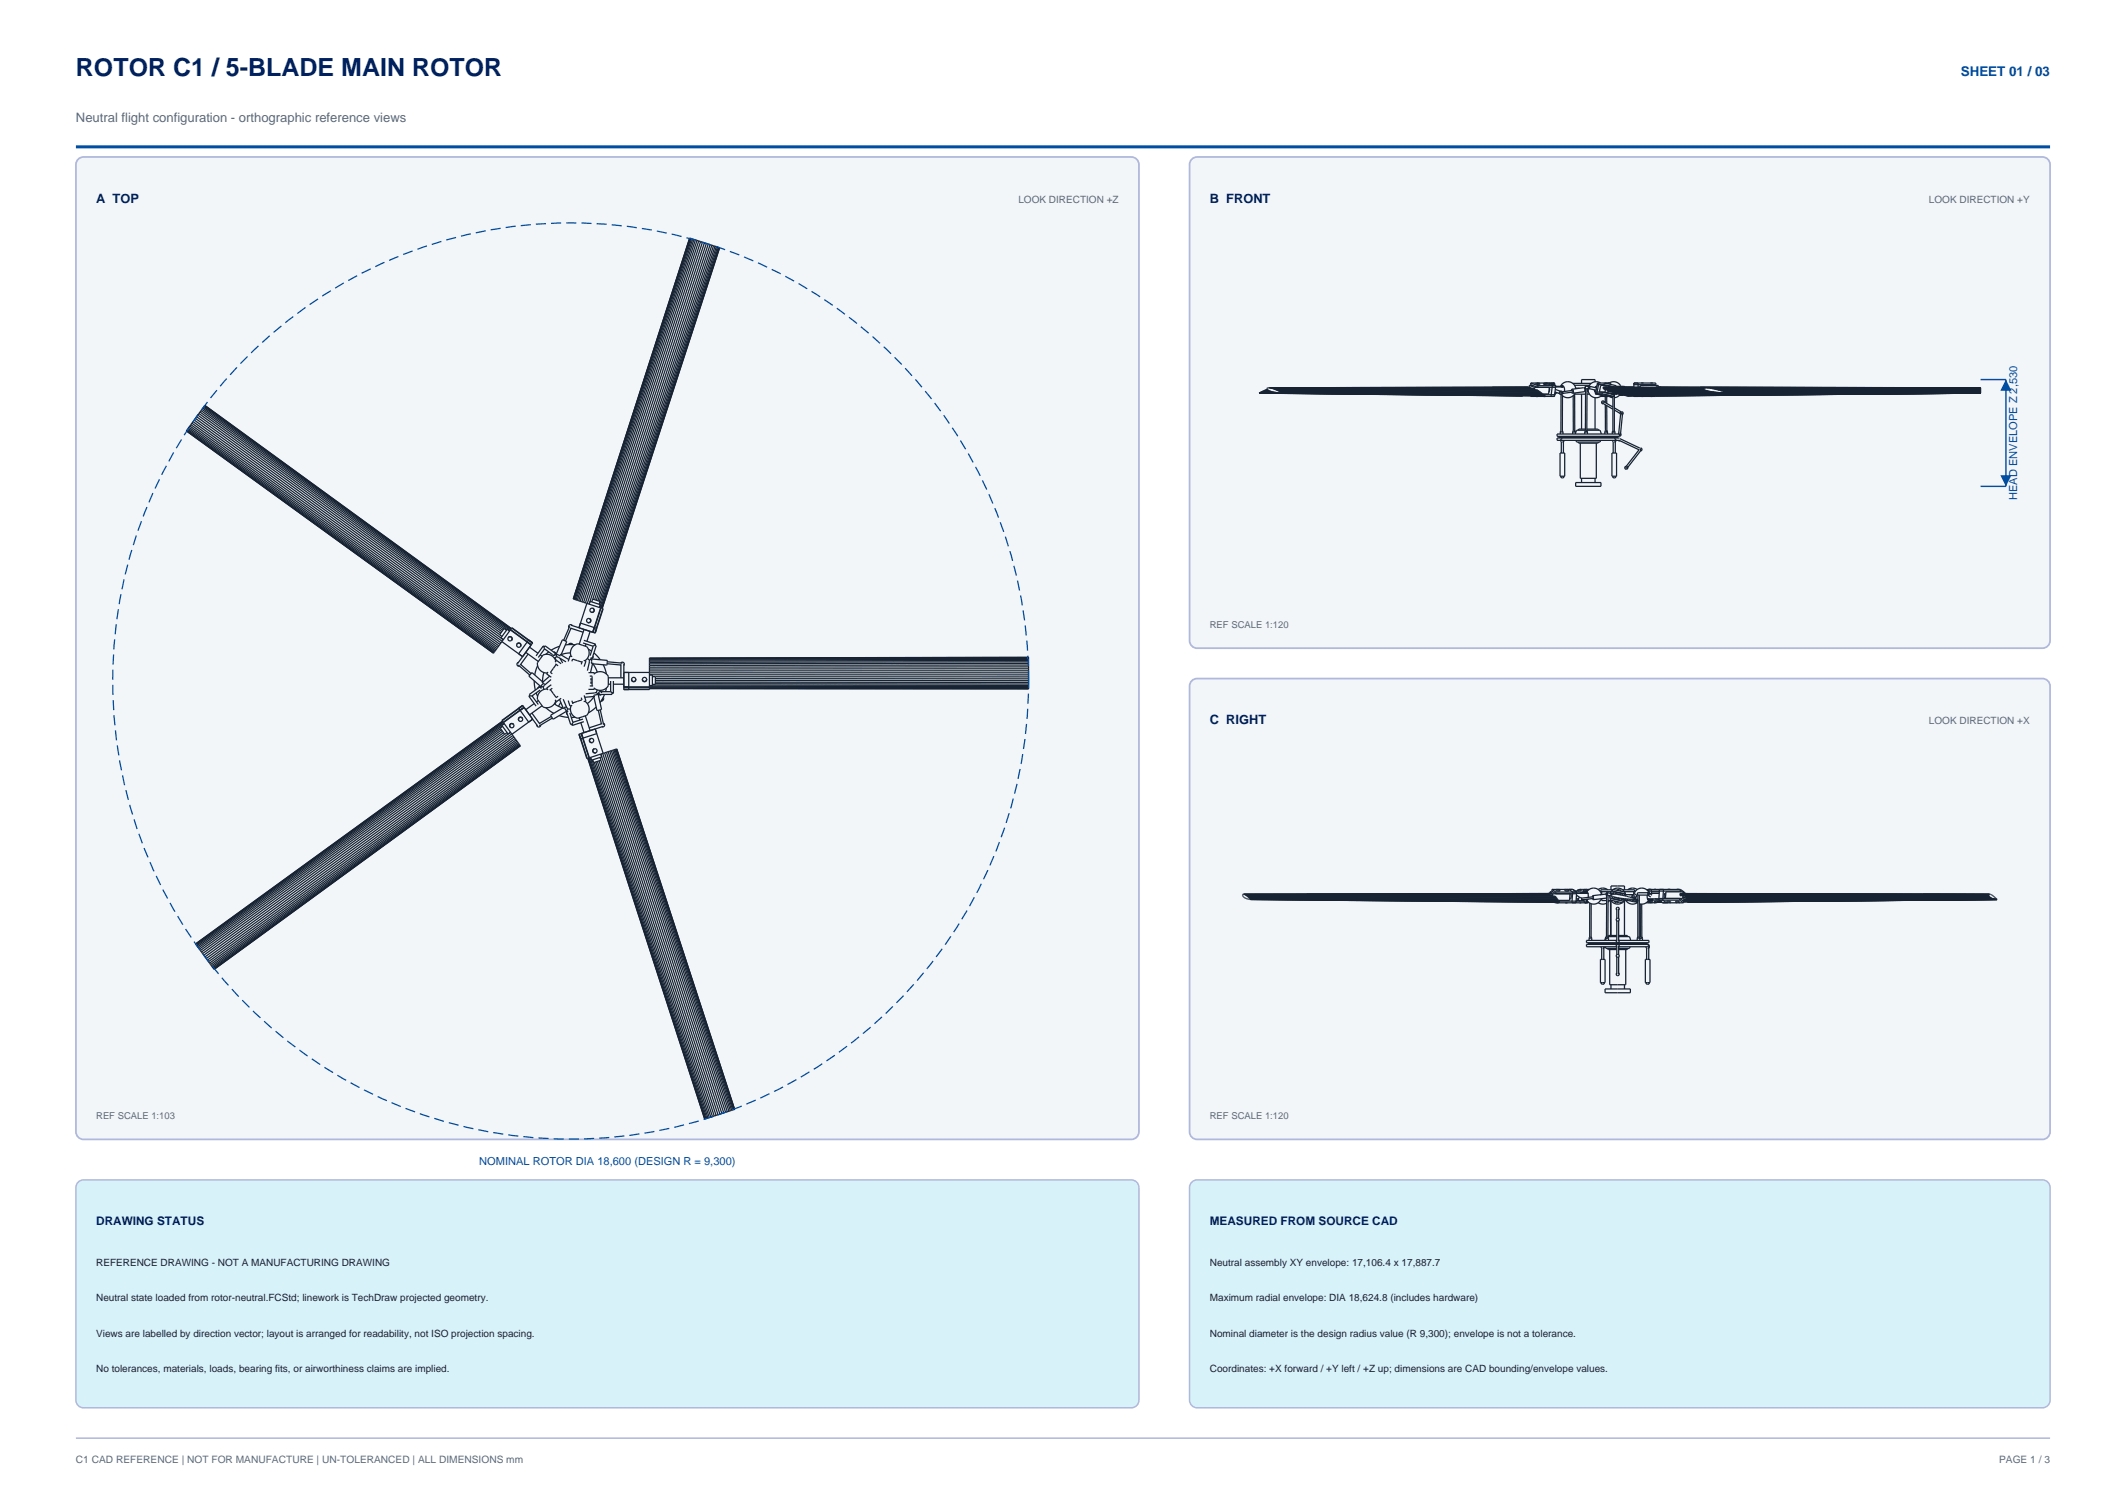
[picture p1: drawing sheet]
<svg xmlns="http://www.w3.org/2000/svg" width="420mm" height="297mm" viewBox="0 0 420 297" stroke-linecap="round" stroke-linejoin="round" font-family="sans-serif">
<path d="M15 29h390" fill="none" stroke="#004ea2" stroke-width=".6"/>
<path d="M15.3 31.6l.7-.5 .5-.1h207a1.5 1.5 0 0 1 1.5 1.5v191a1.5 1.5 0 0 1-1.5 1.5h-207a1.5 1.5 0 0 1-1.5-1.5v-191z" fill-rule="evenodd" fill="#f3f6f8" stroke="#b0b8dd" stroke-width=".35"/>
<g fill="none" stroke="#172333" stroke-width=".25">
<path d="M136.2 47h.1M136.3 47l-23 71.3M136.3 47h.1M136.3 47l.3 .1M136.5 47.1l-23 71.3M136.6 47.1l-23 71.3M136.6 47.1l.2 .1M136.8 47.2l-23 71.3M136.8 47.2l.3 .1M137.1 47.3l-23.1 71.2M137.1 47.3l.3 .1M137.4 47.4l-23.1 71.2"/>
<path d="M137.4 47.4l3.2 1M137.7 47.5l-23.1 71.2M138 47.6l-23.1 71.2M138.4 47.7l-23.1 71.2M138.8 47.8l-23.1 71.3M139.2 47.9l-23.2 71.3M139.5 48.1l-23.1 71.2M139.9 48.2l-22.8 70.1M140.3 48.3l-22.8 70.1M140.6 48.4l-22.8 70.1M140.6 48.4l.4 .1M141 48.5l-22.9 70.1"/>
<path d="M141 48.5l.7 .3M141.3 48.6l-22.9 70.1M141.5 48.7l-23 70.7M141.7 48.8l-23.2 71.2M141.7 48.8h.2M141.9 48.8l.3 .1-23.2 71.2 23.1-71.2M141.9 48.8l-23.2 71.3M142.1 48.9l-23.3 71.2M36.8 85.1l60.7 43.9M36.9 85l60.6 43.9M36.9 84.9l60.7 43.9M37 84.8l60.7 43.9"/>
<path d="M37.2 84.6l60.6 43.9M37.3 84.4l60.7 43.9M37.5 84.1l60.7 44M37.7 83.9l60.6 43.9M37.9 83.6l60.6 43.9M38.1 83.3l60.7 43.9M38.4 82.9l60.6 44M38.6 82.6l60.6 44M38.8 82.3l60.6 44M39.1 82l59.6 43.3M39.3 81.7l59.6 43.3M39.5 81.4l59.6 43.3"/>
<path d="M39.7 81.1l59.6 43.4M39.9 80.8l59.6 43.4M40.1 80.6l60 43.7M40.2 80.4l60.5 44.1M40.3 80.3l60.6 44M40.4 80.2l60.5 44M40.4 80.1l60.6 44.1M40.5 80l60.5 44.1M40.5 80l-3.7 5.1M113.2 118.3h.1M113.3 118.3h.1M113.3 118.3l.2 .1"/>
<path d="M113.5 118.4l5.2 1.6M115.9 119.2l-1.5 4.8M116.4 119.3l.2-.5 2 .6M117.1 118.3l1.4 .5-.1 .5M117.1 118.3l-.2 .6M118.6 119.4l-.2 .6M118.6 119.4h.1M97.5 129l3.6-5 4.1 2.9-2.9 4.1M99.2 126.7l4 3M100.1 124.5l-.5-.4-.9 1.2 .5 .4M100.2 124.3l.5 .3M100.3 124.2l-1.3 1.8 .4 .3"/>
<path d="M100.4 125.9a.42 .42 0 0 1 .6-.1 .42 .42 0 0 1 .1 .6M100.4 125.9a.41 .41 0 0 1 .6-.1 .41 .41 0 0 1 .1 .6M100.4 125.9a.41 .41 0 0 0 .1 .6 .41 .41 0 0 0 .6-.1M100.5 125.8v.1M100.5 125.8l-.1 .1M100.8 124.4l4.1 3M100.9 124.3l4.1 3M101.1 124l4.1 3M101.1 126.4h.1M101.1 126.3h.1M101.1 126.3v.1M102.1 127.2a.41 .41 0 0 1 .6-.1 .41 .41 0 0 1 .1 .6"/>
<path d="M102.1 127.2a.41 .41 0 0 0 .1 .5 .41 .41 0 0 0 .6 0M102.2 127.1a.42 .42 0 0 1 .6 0 .42 .42 0 0 1 0 .6M102.2 127.1l-.1 .1M102.2 127.1h.1M102.4 131.3l2.3 2M102.4 130.8a.39 .39 0 0 0-.3 .5 .39 .39 0 0 0 .5 .2M102.5 139.9l1.9 2.7M102.9 131.2l2 1.8M102.9 127.6h.1M102.9 127.6l-.1 .1M102.9 131.1v.1M103.3 139.4l-4.1 2.9"/>
<path d="M103.5 139.6l-64.7 47M103.6 139.7l-4.1 3M103.9 128.8l2.4 1.8M104.3 129.2l-1.5 2.1M104.4 126.4l-1.9 2.7M104.5 137.5l1.4 1.9M104.6 127.8l1.7 1.2M104.7 137.3l-.2 .2M104.8 137.4l-.3 .1M104.8 137.4h.3M105.1 137.4l1.2 1.7M105.5 138.9l-1.6 1.2"/>
<path d="M105.5 134.4l.3 1.9M105.9 136.8l.3 .7M106.2 131.4l-.6 1.9M106.3 138.3l-.3 .3M106.7 136.3l-1.6 1.1M106.7 129.3l.4 .3M106.8 135.8l-.3-.1-.2 .2M106.9 135.9l-.4-.3-.2 .3M106.9 136l-.2-.3h-.2l-1.9 1.4 .2 .3M106.9 135.5l-.1 .1M107.1 139.4l-2.5 1.8M107.2 134.7l-2.1-1.9-.6 .7 2.3 2.1"/>
<path d="M107.3 135.6l.1 .6M107.3 127.6l.2 .2M107.3 127.6l.3 .1M107.3 127.6l-1.4 1.9M107.4 134.9l.1 .3M107.4 132.8l-.2 1.9M107.5 134.9l-.7 .7M107.5 127.8l.2-.3 1.8 1.3a.29 .29 0 0 1 .1 .5 .29 .29 0 0 1-.4 0l-1.6-1.2M107.5 127.8l.1 .3M107.6 128.1h.1M107.6 128.1l-1.3 1.7M107.8 139.8l1.6 1.1"/>
<path d="M108.1 136.1l-.6 .1-.6 .2-.4 .5-.3 .6a1.45 1.45 0 0 0 .6 1.5l.2 .3a1.52 1.52 0 0 0 2.3-.1l.5-.8M108.3 132.7l-.3 .4 .9 .6M108.4 128.7l-.6 .5M108.6 133.5l-1.5 1.3M108.7 136.2l1.2 1.5M108.7 132.8l.4 .3M108.9 134.2l-1.6 1.4-.4-.1M108.9 135.2l-.9 .7 .3 .4M109.1 135.9l-.5 .4M109.4 128.8h.2l.2 .3M109.4 128.8l.3 .3M109.5 139l1.7 .8"/>
<path d="M109.6 129.9l.3 .5M109.7 130.8l.2-.4 1 .7M109.7 131.1l.6 .4M109.7 129.1v.2M109.8 129.1l-.2 .3M109.8 130.6l-.2-.6-.5-.4-.6-.3-.7-.1a1.45 1.45 0 0 0-1.2 1.1l-.2 .2a1.52 1.52 0 0 0 .8 2.2l.9 .2M109.9 131.2l-1.1 1.5M109.9 129.2l1.2-2.8 .8 .3-1.1 2.6M109.9 129.2v.1M109.9 129.2l.8 .4M109.9 138.5l-.3 .6M110 129.2v.5l1.8 1"/>
<path d="M110 129.7l-.5 .3M110.3 137.5l-.4 .3M110.5 138.1l.8 1.9M110.5 127.6l-1.6 .8M110.6 130l.6 .9M110.6 129.2l1.8 1M110.8 138.7l-.5 .8M110.9 137.9l-1 .7-.2-.4M111.2 139.8l-2.4 1.4 .5 .8 2.7-1.6M111.3 138.1l.7 1.6M111.5 139.6l.5 .8M111.5 139.7a.39 .39 0 0 1 .6 .1 .39 .39 0 0 1-.2 .6"/>
<path d="M112.1 140h.6M112.3 138.3l.3 1.1 .4-.1M112.3 127.3a.54 .54 0 0 1 .9 0M112.5 127.3l.2-.1 .3 .1M112.5 123.7l-1.1 2.7M112.6 124l2.6 .8M112.7 128.9l-1.8 .4M112.8 124.1l-1.1 2.5M112.8 129.6l-.1-.7 .1-.5 .3-.6 .5-.5a1.45 1.45 0 0 1 1.6 .2l.3 .1a1.52 1.52 0 0 1 .7 2.2l-.7 .7M112.9 124.1h-.1M113 138.4l.2 .6M113 129.7l-.4-.2-.3 1.1"/>
<path d="M113.1 123.5a.39 .39 0 0 0-.6-.1 .39 .39 0 0 0-.1 .6M113.1 130.1l-.1 .5M113.2 130.2l1.8 .5M113.6 127.3l-1.9 .1M114.7 123l3.2 1.1M114.8 137.8l.2 .4M114.9 138.2l-1.8 .6M115 130.6l-.2 .6M115.2 127l2 .6M115.3 130.4l.5 .2-.4 1M115.3 126.5l2.3 .7M115.4 124.3l-1 2.9"/>
<path d="M115.4 137.3l.4 1.1-.5 .2M115.5 138.5l.5 .4 .3 .6 .1 .7-.2 .6a1.45 1.45 0 0 1-1.4 .8l-.2 .1a1.52 1.52 0 0 1-1.9-1.4l.1-.9M115.7 137l2-.2 .4 .3M115.8 127.2l-.2 .4M116 130l.5 .4M116.1 122.9l.1 .1M116.2 122.9l.1 .1M116.2 123h.1M116.2 128.2l.7 .4M116.3 132.8h1.1v.4M116.4 122.1a.42 .42 0 0 1 .3 .6 .42 .42 0 0 1-.5 .3M116.4 122.2a.41 .41 0 0 1 .3 .5 .41 .41 0 0 1-.5 .2"/>
<path d="M116.4 122.2a.41 .41 0 0 0-.5 .2 .41 .41 0 0 0 .3 .5M116.4 122.2h.1M116.5 122.2h.1M116.5 133.5h.5M116.5 135.5h.7M116.6 124.7l-.7 1.9M116.6 134.9h.4M116.6 134.1h.4M116.6 134.3h.4M116.6 134.7h.4M116.8 120.9h.1M116.9 130.1l3.1 .4-.1 .8-2.8-.2"/>
<path d="M116.9 130.1l-.1 1M116.9 130.1l-.1 .1M116.9 120.9h.1M116.9 130.2l-.4 .2-.5 2M117 133.6v1.9M117.1 120.1a.42 .42 0 0 1 .3 .5 .42 .42 0 0 1-.6 .3M117.1 120.1a.41 .41 0 0 1 .2 .5 .41 .41 0 0 1-.5 .3M117.1 120.1a.41 .41 0 0 0-.5 .3 .41 .41 0 0 0 .2 .5M117.1 120.1h.1M117.1 130.9l-.4 1.9M117.1 131.1l.9 1.6M117.1 129.6v.1"/>
<path d="M117.1 129.5l.1 .2M117.1 129.7l-.1 .2-.3 .1M117.2 120.1h.1M117.2 129.7l-.3 .3-.3-.1M117.2 127.6h.1M117.2 127.6l-.6 1.9M117.3 137.6l-1.3 1.3M117.3 128.9l1.3 1.4M117.4 133l.5-.2 .7-.2 .6 .2 .6 .3a1.45 1.45 0 0 1 .4 1.6v.3a1.52 1.52 0 0 1-1.9 1.3l-.9-.4M117.4 135.8v.3h-1.1M117.5 127.4l-.3 .2M117.5 127.4l.3 .1-.7 2.2"/>
<path d="M117.5 137.5l-2 .2M117.6 127.2l-.1 .2M117.6 127.2v.3M117.8 139.6l-1.6 1.2M118 136.2l-.2 .6M118.1 137.1h.1M118.2 137.1l.6 3-.9 .2-.6-2.8M118.2 137.1l-1 .2M118.3 136.8l.1 .3 .3 .1h-.3l-.1-.3M118.7 120v.1M118.7 120l-1.5 4.9 1.5-4.8M118.7 136.6h1.9"/>
<path d="M118.7 120.1h.1M118.8 120.1l.4 .1-1.6 4.8-4.8-1.5M119.1 120.2l-1.6 4.8M119.1 137.9v.2l-.3 .2M119.2 131.3l.6 1.8M119.2 137.7a.54 .54 0 0 1-.5 .8M119.4 137.1l-.9 1.6M119.8 135.9l-.2 .7M119.9 131.1l2.8 .2M120 130.7l3 .3M120.2 133.8h3M120.2 135.1h.4"/>
<path d="M120.6 134.5v2.1M120.6 136.6h.1M120.6 136.6l.3 .2M120.9 136.8v.3h-2.2a.29 .29 0 0 1-.4-.2 .29 .29 0 0 1 .2-.3 .29 .29 0 0 1 .4 .3M120.9 136.8l.3 .1M121.2 136.9h-.3M121.2 135.1h2M121.2 134.5v2.4M122.6 131.3l.1 .1M122.6 130.9a.39 .39 0 0 1 .6-.1 .39 .39 0 0 1 0 .6M122.7 131.2v2.6M123.2 135.7l80 .1"/>
<path d="M123.2 131.2v5h5.1v-6.2l74.9-.2v6.2M123.2 132.8h5.1M123.2 136.1h5.1M123.2 135.6h5.1M124.2 132.8v3.4M124.8 134.2a.42 .42 0 0 0 .4 .4 .42 .42 0 0 0 .4-.4M124.8 134.2v.1M124.8 134.2a.41 .41 0 0 0 .4 .4 .41 .41 0 0 0 .4-.4M124.8 134.2a.41 .41 0 0 1 .4-.4 .41 .41 0 0 1 .4 .4M124.8 134.2h.1M125.6 134.2h.1M125.6 134.2v.1"/>
<path d="M126.9 134.2v.1M126.9 134.2a.41 .41 0 0 0 .4 .4 .41 .41 0 0 0 .4-.4M126.9 134.2a.41 .41 0 0 1 .4-.4 .41 .41 0 0 1 .4 .4M126.9 134.2h.1M127.7 134.2a.42 .42 0 0 1-.3 .4 .42 .42 0 0 1-.5-.4M127.7 134.2v.1M128.3 135.9l74.9 .1M128.3 136h74.9M128.3 135.8l74.9 .1M128.3 135.5l74.9 .1M128.3 135.4h.6M128.9 135.3h74.3"/>
<path d="M128.9 133.6h.6v1.5h-.6M129.5 135l73.7 .1M129.5 134.7l73.7 .1M129.5 134.4h73.7M129.5 134l73.7 .1M129.5 133.6l73.7 .1M203.2 133.3h-74.9h.6v2.2M203.2 132.9h-74.9M203.2 132.5h-74.9M203.2 132.1h-74.9M203.2 131.7l-74.9 .1M203.2 131.3l-74.9 .1"/>
<path d="M203.2 131l-74.9 .1M203.2 130.7l-74.9 .1M203.2 130.4l-74.9 .2M203.2 130.2l-74.9 .1M203.2 130l-74.9 .2M203.2 129.9l-74.9 .2M203.2 129.8l-74.9 .2M98.9 143.9l-59.7 43.3M99.1 143.1l1.3 1.9 .5-.4-60.6 44M99.1 144.1l-59.7 43.3M99.2 143.3l-60.2 43.7M99.3 142.4l-60.7 44 3.6 5"/>
<path d="M99.3 144.4l-59.7 43.3M99.3 143.4l-.5 .4 .9 1.2M99.3 142.4l-60.6 44M99.3 142.5l-60.6 44M99.5 144.7l-59.7 43.3M99.5 142.8l-60.6 44M99.6 142.9l-.4 .4M99.7 145l-59.7 43.3M100.2 144.7l-.5 .3M100.7 143.5l.1 .1M100.7 143.5h.1M101.1 144.9l-60.6 44.1"/>
<path d="M101.1 145l1.7 2.3M101.3 145.2l-60.6 44.1M101.4 143v.1M101.4 143h.1M101.4 143.1a.41 .41 0 0 0-.5-.1 .41 .41 0 0 0-.1 .6M101.4 143.1a.41 .41 0 0 1 0 .5 .41 .41 0 0 1-.6 0M101.5 143.1a.42 .42 0 0 0-.6-.2 .42 .42 0 0 0-.2 .6M101.5 145.5l-60.5 44.1M101.7 145.8l-60.5 44.1M102 146.1l-60.6 44.1M102.1 146.4l-60.5 44.1M102.3 146.6l-60.5 44.1"/>
<path d="M102.4 142.2l.1 .1M102.5 146.8l-60.6 44.1M102.5 142.2h.1M102.5 142.3h.1M102.6 147l-60.5 44.1M102.7 147.1l-60.5 44.2M102.7 147.2l-60.5 44.2M102.8 147.3l-60.6 44.1M102.8 147.3h.1M103.1 141.7l.1 .1M103.1 141.7v.1M103.2 141.8a.41 .41 0 0 0-.6-.1 .41 .41 0 0 0-.1 .6"/>
<path d="M103.2 141.8a.41 .41 0 0 1-.1 .6 .41 .41 0 0 1-.6-.1M103.2 141.8a.42 .42 0 0 0-.6-.1 .42 .42 0 0 0-.1 .6M105.1 140.8l1.6 2.2M105.2 142l-4.1 3M106 143.1a.39 .39 0 0 0 .4 .5 .39 .39 0 0 0 .4-.4M106.2 143.4l-3-4.1-4 3 1.9 2.7M106.5 142.8h.1M106.8 143.2h.1M108.9 141.5l-2.3 1.4M109.1 141.8l-2.6 1.5M110.5 141.3l1.8 .4M111.9 140.3l.1 .1"/>
<path d="M112.1 141l.6 2.1 .4-.1M112.3 140.5l-.4 .2 .1 .3-.1-.3 .3-.2M112.6 140.8l.6 1.9M112.9 143l.2 .2M113.1 143v.2M113.2 142.7l-.1 .3M113.6 141.6l-.7 .1M114.4 141.8l.2 .4M114.5 145l1.5 4.8M114.7 142.7l.7 2M114.8 144.9l1.6 4.8M114.9 144.8l1.5 4.8"/>
<path d="M115.2 142l-2 .7M115.3 142.5l-2.2 .7M115.6 141.4l1 2.9M116.2 149.7l23 71.3M116.2 149.7l23.1 71.3M116.4 149.7l23.1 71.2M116.6 149.6l23 71.3M116.7 145.9h.1M116.7 149.6l.2 .5M116.7 145.8a.42 .42 0 0 0-.3 .6 .42 .42 0 0 0 .6 .2M116.8 145.8a.41 .41 0 0 0-.3 .6 .41 .41 0 0 0 .5 .2M116.8 145.8a.41 .41 0 0 1 .5 .3 .41 .41 0 0 1-.3 .5"/>
<path d="M116.8 145.8l-.2 .1M116.8 145.8h-.1M116.9 146.6v.1M117 150.1l22.9 70.7M117 146.6l-.1 .1M117 146.6h.1M117.4 147.9a.42 .42 0 0 0-.3 .5 .42 .42 0 0 0 .6 .3M117.4 150.6l22.7 70.1M117.4 147.9h-.1M117.4 147.9a.41 .41 0 0 0-.2 .5 .41 .41 0 0 0 .5 .3M117.4 147.9a.41 .41 0 0 1 .5 .2 .41 .41 0 0 1-.2 .6M117.4 147.9h.1"/>
<path d="M117.6 148.7h.1M117.6 144l1.6 4.8M117.7 148.7h-.1M117.7 150.5l22.7 70.1M117.9 144.9l-3.2 1M118 150.4l22.8 70.1M118.2 140.3l.6 2.6M118.4 150.2l22.7 70.2M118.5 149.6l.2 .5-1.4 .5-.2-.6M118.6 140.2l.6 2.9M118.7 148.9l.2 .6-2.2 .7M118.7 150.1l22.8 70.2"/>
<path d="M118.7 148.9l23.1 71.2M118.8 142.9l-.1 .1M119 142.9l-2.6 .8M119.1 148.8l23.1 71.2M119.1 143.4l-4.7 1.6 1.5 4.8 5.9-1.9M119.2 142.8a.39 .39 0 0 1 .2 .5 .39 .39 0 0 1-.5 .2M119.4 148.7l23.2 71.2M119.8 148.6l23.2 71.2M120.1 148.4l23.2 71.3M120.5 148.3l23.2 71.2M120.8 148.2l23.2 71.2M121 148.1l23.3 71.2"/>
<path d="M121.3 148.1l23.2 71.2M121.5 148l23.2 71.2M121.6 148l23.3 71.1M121.8 147.9l23.2 71.2M121.8 147.9l23.3 71.2-5.9 1.9-23.1-71.3M121.8 147.9l23.3 71.2"/>
</g>
<path d="M235.3 31.6l.7-.5 .5-.1h167a1.5 1.5 0 0 1 1.5 1.5v94a1.5 1.5 0 0 1-1.5 1.5h-167a1.5 1.5 0 0 1-1.5-1.5v-94z" fill-rule="evenodd" fill="#f3f6f8" stroke="#b0b8dd" stroke-width=".35"/>
<g fill="none" stroke="#172333" stroke-width=".25">
<path d="M248.7 77.6l52 .6M248.7 77.6h.1M248.8 77.6l51.9 .6M248.8 77.6h-.1M248.8 77.6h4.3M248.8 77.6h.1M248.9 77.5l3.6 .1M248.9 77.5l-.1 .1M249 77.5h3M249 77.5h-.1M249.2 77.4h2.4M249.2 77.4l-.2 .1"/>
<path d="M249.3 77.3h2M249.3 77.3l-.1 .1M249.5 77.2l1.5 .1M249.5 77.2l-.2 .1M249.7 77.2h1.1M249.7 77.2h-.2M249.9 77.1h.7M249.9 77.1l-.2 .1M250.1 77h.4M250.1 77l-.2 .1M250.3 76.9h.1M250.3 76.9l-.2 .1"/>
<path d="M250.3 76.9l.3 .2M250.6 77.1h.1M250.6 76.6h-.2l-.1 .3M250.6 76.6h.2M250.7 77.1l.5 .2M250.8 76.6h.1M250.9 76.6h.2M251.1 76.6l51.4 .1M251.1 76.6l.2 .1M251.2 77.3l2.2 .3M251.3 76.7h51.3M251.3 76.7l.2 .1"/>
<path d="M251.5 76.8l51.6 .1M251.5 76.8h.2M251.7 76.8l51.9 .2 .2 .1M251.7 76.8l.2 .1M251.9 76.9l51.9 .2M251.9 76.9l.2 .1M252.1 77l51.9 .2M252.1 77l.2 .1M252.3 77.1l51.9 .3M252.3 77.1l.2 .1M252.5 77.2l51.9 .3M252.5 77.2h.2"/>
<path d="M252.7 77.2l51.8 .4M252.7 77.2l.1 .1M252.8 77.3l51.9 .4M252.8 77.3l.2 .1M253 77.4l51.8 .4M253 77.4l.1 .1M253.1 77.5l51.9 .4M253.1 77.5h.1M253.2 77.5l51.9 .5M253.2 77.5l.1 .1M253.3 77.6l51.9 .5M253.3 77.6h.1"/>
<path d="M253.4 77.6l51.8 .5M253.4 77.6l51.9 .6M253.4 77.6h.1M300.7 78.2h.1M300.9 78.1l-.2 .1M301.8 76.5v-.1l.8 .3M301.8 76.5l-51.2 .1M301.8 76.5l-40.8 .1M301.8 76.4l-7 .1M302.1 76.5l-51.3 .1M302.1 76.1h.7M302.1 76.1l1.1 .4"/>
<path d="M302.1 76.1v.3M302.3 76.6h-51.4M302.4 78.2v.1h1.3M302.4 75.6l1.4 .6M302.4 75.6h1.1M302.4 75.6v.4l1.4 .5v-.3M302.5 76l-.2 .1M302.6 76.7v.1M302.6 76.7h.6M303.2 78.2l.6 .1M303.2 78.2h.1M303.2 76.5l-.1 .5"/>
<path d="M303.3 78.2l.3 .1M303.4 75.9h.8M303.4 75.8v.1M303.5 75.7h.7M303.5 75.7l-.1 .2M303.5 75.6h.1M303.6 78.2v.1M303.7 75.6h.1M303.8 77.1l.2 .1M303.8 76.2h3.5M303.9 78.3h-.1M303.9 75.6h1.1"/>
<path d="M304 77.2l.2 .2M304.1 75.9h.1M304.2 75.7l-.1 .3M304.2 77.4l.2 .1M304.4 77.5l.1 .1M304.5 77.6l.2 .1M304.7 77.7l.1 .1M304.8 77.8l.2 .1M304.9 75.9h.7M304.9 75.8v.1M305 75.7h.7M305 75.7l-.1 .2"/>
<path d="M305 77.9l.1 .1M305 75.6h.1M305 78h2.1M305.1 78l.1 .1M305.1 75.6h.2M305.2 78.1l.1 .1M305.3 78.2h.1M305.3 78.3h-.3h.1M305.3 78.3h.1M305.3 75.6h1.8M305.6 75.9h.1M305.7 75.8l1 .4-.3 2.1"/>
<path d="M305.7 75.7l-.1 .3M305.9 75.6l1.4 .6M306.1 76.5l-.2 1.3h-1.1M306.1 76.6v.4l-.1 .4M306.4 75.6l-.2 .1M307.1 75.6v.5M307.1 75.6l-.6 .3M307.1 76h-.1M307.2 77.5h.3M307.2 77.4l.9 .3M307.3 76.9l1 .4M307.3 76.5h-4.1"/>
<path d="M307.3 76.4h1.7M307.3 77.6v.2h-.2M307.3 76.3h1M307.3 76.2l-.2 2.1h-3.5M307.6 77.6h-.4M308.2 76.4l.7-.8 1-.2 .9 .4 .5 .9M308.3 76.4l.3-.2 .3 .1 .2 .5-.1 .5M308.4 77.4v.3M308.4 77.9v7.2l-.1 .2M308.5 77.3l-.3 .2 .1 .3M308.5 76.3l.2-.1-.2 .2zM308.6 76.3l.2-.1-.3 .2z"/>
<path d="M308.7 77.7h.1M308.7 78.1l-.1 7.2M308.7 76.2l-.3 .2M308.7 76.2h.1M308.8 77.7h.1M308.8 76.2l-.2 .2 .2-.2M308.8 77.7h-.1M308.8 76.2l-.2 .2M310.5 77.5l.2 .2M310.6 77.1l.1 .2-.1 .1M310.6 76.9l-.2 .2M310.6 76.9a.5 .5 0 0 1 .1 .8"/>
<path d="M310.6 76.9l2.3-.3a.5 .5 0 0 1 .1 .8l-2.3 .3M310.6 77.1l-2 .3M310.7 77.4l-2 .3M310.7 75.7h3.6M310.8 78.1v7l-.1 .2M311.1 77.8h2.1M311.1 76.1h2.9M311.1 77.8v7.5M311.2 77.6l-.5 .6-.8 .3-.8-.1-.6-.5M312.1 76.7h-.9l.1 .1M312.4 77.8v6.9M313 76.6l.2 .3-.1 .3"/>
<path d="M313.4 76.8h.6M313.5 76.3h-.3l-.1 .2 .1 .2v8.4l-.1 .2M313.5 76.8h-.1M313.5 77.8h.5M313.5 76.8v8.5M313.5 77.3h.3M313.8 77.2v-.4l.2 1 .9 .7h.8l.8-.5-1.3-.2M314 76.8h.1M314 76.8l1.3 .3M314 76.3h.1M314 76.3l-.2 .2 .2 .3M314 76.3h-.7l-.1 .3 .1 .2"/>
<path d="M314 76.3v.5M314.1 76.3l-.1 .5M314.1 76.3l1.3 .3M315.1 75.4v-.4h-2.7v.7M315.1 78.5v6.2M315.2 77.8h1.3M315.2 77.5l-.2-.5 .2 .5M315.3 76.4h.2M315.5 76.2l-.4 .3 .4-.3M315.6 75.6h1.3M315.6 75.6l-.1 .4h1.4M315.6 75.6l-.4 2.2"/>
<path d="M315.9 75.6l-.5 2.2 1.1 .2M316.2 75.6l-.6-.2h-.7l-.6 .4-.4 .5M316.5 78.2l.7 .1M316.5 78.1l-.2 .1M316.5 78.1h-.1M316.5 77.9l.6 .1M316.5 77.9v.1M316.5 77.9v.3M316.5 77.8l.1-.4 2.3 .6-.1 .3M316.5 77.8l2.3 .5M316.7 76.5l19.8 .2M316.7 76.5v.1"/>
<path d="M316.7 76.6l19.8 .2M316.7 76.6v.1M316.7 76.5h.1M316.7 76.7l19.8 .2M316.7 76.7l.1 .1M316.8 76.5l19.8 .1M316.8 76.5h-.1M316.8 76.8l19.8 .1M316.8 76.8l.1 .1M316.9 76l2.2 .5M316.9 76.9l19.9 .1M316.9 76.9l.2 .1"/>
<path d="M316.9 75.6l2.4 .6-.1 .3M316.9 75.6v.4M317 78.3h-.8M317 75.6h.1M317 78.3h.1M317 79.4a.29 .29 0 0 0-.3-.2 .29 .29 0 0 0-.3 .3 .29 .29 0 0 0 .3 .2M317 78.2l.7 .1M317.1 77.4l1.7 .4M317.1 77.4h-1.9M317.1 75.6h.1M317.1 78.3h-.1M317.1 77.9l.7 .2"/>
<path d="M317.1 77.9v.1M317.1 77.9l-.1 .3M317.1 78.3v1.2M317.1 79.9l.1 5.2-.1 .2M317.2 77.5l.7 .2M317.2 77.5h.1M317.2 77l19.7 .1M317.2 77.5v.1M317.2 76.9l-.1 .5M317.3 76.1h-1.1l-.2 1.3M317.3 76.1l1.6 .4M317.3 76.1v.4"/>
<path d="M317.4 78.3v1.4M317.5 76.2l.6 .1M317.5 75.6h-.5M317.5 75.6h.1M317.5 75.6l-.2 .1M317.5 75.8l.1-.2 .4 .1 .2 .1v.1M317.5 77.1h19.7M317.5 77.2h19.9M317.5 78.3h.1M317.6 78.3h.1M317.6 77l-.1 .2 1.3 .3M317.6 78.3h-.4"/>
<path d="M317.6 75.6h.3M317.6 78.3h-.1M317.7 76.5h.2M317.7 78.3h1.1M317.7 78.3h.1M317.8 75.6h.1M317.8 78.1l-.1 .2M317.8 78.1h.1M317.8 77.3h19.9M317.9 77.7h-.1M317.9 77.7h.1M317.9 75.7l.6-.3h.7l.6 .4 .3 .5"/>
<path d="M317.9 78.3l.7 .2M318.1 76.3h.1M318.2 77.8h.6M318.6 76.5h.3M318.6 76.5h-1.8M318.6 76.5l18.1 .1M318.6 78.3v6.8l-.1 .2M318.6 77.8v.1M318.8 76.5h.1M318.8 77.6h.2M318.8 77.5v.3M318.9 76.5h12.9"/>
<path d="M319 77.6l.4 .1M319.2 76.3h1.6M319.3 77.6l-.1 .2-.4-.1M319.4 77.7l.3 .1M319.5 77.7l-.3 .2-.3-.1v7.5h-.3M319.5 77.5v.1M319.7 77.8l.3 .1M320 77.9h.3M320.1 77.9l-.6 .5-.6 .1M320.3 77.9h-.3M320.3 77.9l.3 .1M320.5 78h-.5h.6"/>
<path d="M320.6 78h.2M320.6 78h-.7h.7M320.8 76.3l.2 .2M320.8 76.3h.1M320.8 76.3v.2M320.8 78l.3 .1M321 76.4h1.8M321.1 78.1h.1M321.2 78.1l.2 .1M321.4 78.2h.1M321.5 78.2h.1M322.8 78.2v.1h1.4"/>
<path d="M322.8 76h4.3M323.6 75.6v.9h.4M323.6 78.1v.2M323.8 76.5h.2M324.1 78.2h.7M324.1 78.1v.1M324.2 75.6h.5M324.7 78.3h1.3M324.8 78.1v.1M325.9 78.2h.7M325.9 78.1v.1M326 75.6h.5"/>
<path d="M326.1 76.5h6.1M326.6 78v.2M327.1 76.4l64.2 .3M327.1 76.5l64.2 .1M327.1 76.4l8.8 .1M327.1 78.2l64.2-.6zM327.1 76.1v-.5h-4.3v.9M327.6 76.4l.5 .1M327.6 76.4v-.3h-3.6v.4M331.8 76.5h.4M331.8 76.5l5 .1M332.1 76.6h4.8"/>
<path d="M332.2 76.5l4.8 .1M335.9 76.5l55.4 .1h-13.5M335.9 76.5l41.9 .1M336.5 76.7v.1M336.5 76.8v.1M336.5 76.7h.1M336.5 76.9h.1M336.6 76.6l-.1 .1M336.6 76.9l.2 .1M336.7 76.6h-.1M336.8 77l.1 .1M336.8 76.6h-.1"/>
<path d="M336.9 77.1h.3M337 76.6h-.2M337 76.6l2.4 .4M337.1 77.8l54.2-.2-57 .2M337.1 76.6l54.2 .1M337.2 77.1l.2 .1M337.4 77.2l.3 .1M337.7 77.3h.3M337.8 76.6l53.5 .2M338 77.3l-19.9 .1M338 77.3l.3 .1M338.2 76.7l53.1 .2"/>
<path d="M338.3 77.4l-19.8 .1M338.3 77.4h.3M338.6 77.4l-19.8 .2M338.6 77.4l.4 .1M338.6 76.8l52.7 .1M339 77.5l-20 .1M339 77.5h.3M339 76.9l52.3 .1M339.3 77.5l-19.9 .2M339.3 77.5h.3M339.4 77l1.8 .5M339.4 77l51.9 .1"/>
<path d="M339.6 77.5l-19.9 .3M339.6 77.5l.3 .1M339.7 77.1h51.6M339.9 77.6l-19.9 .3M339.9 77.6h.3M340.1 77.2h51.2M340.2 77.6l-19.9 .3M340.2 77.6h.3M340.4 77.3h50.9M340.5 77.6l-19.9 .4M340.5 77.6h.3M340.8 77.6l-20 .4"/>
<path d="M340.8 77.6h.2M341 77.6l-19.9 .5M341 77.6h.2M341.2 77.6l-20 .5M341.2 77.6h.1M341.2 77.5l.3 .1M341.3 77.6l-19.9 .6M341.3 77.6h.2M341.4 77.6l49.9-.1-51.4 .2M341.4 77.6l-19.9 .6M341.5 77.6l-19.9 .6M341.5 77.6h.1"/>
<path d="M377.8 76.6h13.5v1M391.3 77.6l-64.2 .6M391.3 77.6l-64.2 .5M391.3 77.6l-64.2 .4v.3h-.6M391.3 77.6l-62.3 .4M391.3 77.6l-59.8 .3M391.3 77.4l-50.1 .1M391.3 77.4h-50.3M391.3 77.3l-50.6 .1M307.9 86.5v-.1h11.7v.1M307.9 86.2v.1h11.7v-.1M308.2 89.5h.9v4.5h-.9z"/>
<path d="M308.2 85.3h.6M308.2 85.3v.4M308.3 86.3v.1M308.3 94a.33 .33 0 0 0 .4 .4 .33 .33 0 0 0 .3-.4M308.4 85.3h.1M308.4 86.4h.1M308.4 86.3v.1M308.4 86.3h.1M308.5 86.3v.1M308.6 86.3v.1M308.6 85.1l.2 .2M308.7 86.6l-.4 .4 .1 .2v2.3"/>
<path d="M308.7 86.3v.1M308.8 85.3v.4M308.9 87v2.5M309 87l-.3 .3M309 86.3v.1M309.1 86.3v.1M309.6 86.3v.1M310.3 86.3v.1M310.7 85.3v.4M311 85l.2 .3M311 86.3v.1M311.1 86.3v.1"/>
<path d="M311.2 86.3v.1M311.3 95.3h5v.7h-5zM311.3 87l.2 .3h4.6l.1-.3M311.8 87.3l.1 .2h3.8l.1-.2M311.9 86.3v.1M312.2 87.5v7h3.2v-7M312.4 94.5v.8M312.8 86.3v.1M312.9 86.3v.1M313.1 85.3h.5v.4M313.1 85.3v.4M313.2 85.3h.2"/>
<path d="M313.2 85h-1.2a.62 .62 0 0 0-.8 .7v-.4h-.5M313.2 84.7h-1.3l-.1 .3M313.3 85l.3 .3M313.5 85h2a.65 .65 0 0 1 .8 .7M313.5 84.7h.2a3.5 3.5 0 0 1 2 .2l.1 .1M313.7 86.3v.1M313.8 86.3v.1M314.7 86.3v.1M315.1 94.5v.8M315.6 86.3v.1M315.7 86.3v.1M316.4 86.3l-.1 .1"/>
<path d="M316.5 86.3v.1M317.2 86.3v.1M317.3 86.3v.1M317.3 85l.3 .3M317.4 80.1v5.2h-.1M317.6 85.3h-.6v.4M317.6 85.3v.4M317.9 86.3v.1M318 86.3v.1M318.4 89.5h1v4.5h-1zM318.5 86.3v.1M318.5 85.3h.5"/>
<path d="M318.5 85.3v.4M318.6 94a.33 .33 0 0 0 .3 .4 .33 .33 0 0 0 .3-.4M318.6 87l.1 .2v2.3M318.6 80.4l-1.8-1.1-.2 .3 2 1.2M318.8 85l.2 .3M318.9 86.3v.1M318.9 86.6a.33 .33 0 0 1 .3 .4 .33 .33 0 0 1-.3 .3M318.9 81l1.2 .6M318.9 80.5l1.4 .8M319 85.3v.4M319.1 86.3v.1M319.1 87v2.5"/>
<path d="M319.2 86.3v.1M319.2 86.3h.1M319.2 86.4h.1M319.7 87l.4 .1M319.9 87l3.9 1.8-2.5 3.3M319.9 85.5l-.2 .2M319.9 86.5h-12.3v.5h12.3M319.9 85.7h-12.3v.5h12.3v-.4M320 86.6l4 1.9M320.1 85.6l.1 .3-.3 .2M320.2 81.8l-.4 3.8M320.2 81.6h.3l-.4 4.3-.3-.1"/>
<path d="M320.5 81.4l-.2 .4M320.5 81.8a.29 .29 0 0 0 0-.4 .29 .29 0 0 0-.4 .1 .29 .29 0 0 0 .3 .4M323.9 88.6l.3 .3-2.8 3.6-.3-.2M324.1 88.5l.3 .2-.3 .3M324.2 88.6l-.2 .3"/>
<circle cx="308.4" cy="77.6" r=".33"/>
<circle cx="321.3" cy="92.4" r=".29"/>
</g>
<path d="M235.3 134.6l.7-.5 .5-.1h167a1.5 1.5 0 0 1 1.5 1.5v88a1.5 1.5 0 0 1-1.5 1.5h-167a1.5 1.5 0 0 1-1.5-1.5v-88z" fill-rule="evenodd" fill="#f3f6f8" stroke="#b0b8dd" stroke-width=".35"/>
<g fill="none" stroke="#172333" stroke-width=".25">
<path d="M245.7 176.6h-.1a.65 .65 0 0 0 .7 .9l.8 .1M245.7 176.6h.1M245.8 176.6h.1M245.9 176.6l60.2 .1M245.9 176.6l.1 .1M246 176.7h60.2M246 176.7l.1 .1M246.1 176.8l60.6 .1M246.1 176.8h.1M246.2 176.8l61 .2 .1 .1M246.2 176.8l.1 .1M246.3 176.9l61 .2"/>
<path d="M246.3 176.9l.1 .1M246.4 177l61 .2M246.4 177l.1 .1M246.5 177.1l61 .3M246.5 177.1l.1 .1M246.6 177.2l61 .3M246.6 177.2h.1M246.7 177.2l61 .4M246.7 177.2l.1 .1M246.8 177.3l61 .4M246.8 177.3l.1 .1M246.9 177.4l61 .4"/>
<path d="M246.9 177.4l.1 .1M247 177.5l60.9 .4M247 177.5h.1M247 177.5l61 .5M247 177.5l.1 .1M247.1 177.6l60.9 .5M247.1 177.6h.1M247.1 177.6l61 .5M247.1 177.6l61 .6M305.8 176.5l-60.1 .1M305.8 176.5l-47.7 .1M305.8 176.5h-7.8"/>
<path d="M305.8 176.4h.8M305.8 176.4l.4 .3M305.8 176.4v.1M305.9 176.5l-60.2 .1M306 176.6h-60.2M306.2 176.7v.1M306.2 176.7h.5M306.2 176.1h.6M306.2 176.1l.6 .4M306.2 176.1v.3M306.6 175.6h.9M306.6 175.6l.8 .6"/>
<path d="M306.6 175.6v.4l.7 .5M306.8 176.5l-.1 .5M306.8 176.5h3.4M307.1 178.2l.1 .1M307.2 178.3h6.3M307.2 178.2v.1M307.3 177.1l.1 .1M307.3 176.5h4.2M307.4 176.2l-.1 .3M307.4 176.2h5.7M307.4 175.9h.7M307.4 175.9h.1"/>
<path d="M307.4 175.7h.7M307.4 175.7v.2M307.4 175.7h.1M307.4 177.2l.1 .2M307.5 178.3h.4M307.5 177.4l.1 .1M307.6 177.5l.1 .1M307.7 177.6l.1 .1M307.8 177.7l.1 .1M307.9 177.8v.1M307.9 175.6h1.3M307.9 177.9l.1 .1"/>
<path d="M308 178v.1M308 178.1l.1 .1M308.1 175.9h.1M308.1 175.7v.2M309.2 175.9h.7M309.2 175.9h.1M309.2 175.7h.7M309.2 175.7v.2M309.2 175.7h.1M309.2 178.3h.5M309.7 175.6h1l.8 .6-.2 2.1M309.9 175.9h.1"/>
<path d="M309.9 175.7v.2M309.9 175.6l.8 .6-.2 2.1M310.2 176.5h.1M310.2 176.5l-.1 1.3h-2.3M310.3 176.5l.1 .6a.23 .23 0 0 1 0 .3 .23 .23 0 0 1-.2 0l-.1-.1M311.4 177.8h.5M311.4 177.5h.2M311.4 177.4l.4 .2M311.4 176.8l.7 .4M311.5 176.4h2.2M311.5 177.8h-.1M311.7 175.8v.2"/>
<path d="M311.7 175.9l-.5 .1M311.7 176h.1M311.8 177.6l.3 .3M312.1 178.3h.1M312.1 177.9h.1M312.3 176.3h.1M312.3 176.3h1.1M312.3 176.3l-.2 .1M312.3 176.3l.3 .1M312.4 175.6l-.7 .2M312.4 175.6v.2M312.4 178.3h-.3"/>
<path d="M312.4 177.8h.5M312.4 175.8h.1M312.4 175.8l-.7 .2M312.8 175.8v.2M312.8 177.7h-.4M312.8 176h.1M312.9 177.6l.1 .7M313.1 176.2v.1M313.2 175.6l-.8 .1M313.2 178.3h.1M313.3 177.6h.1M313.4 177.6h.1"/>
<path d="M313.4 177.6l.1 .7M313.4 176.3l.7-.7 .9-.2 .9 .4 .5 .9M313.4 176.3l.1-.1 .2 .1 .1 .9M313.4 176.3l-.1 .1M313.4 175.6l-.6 .2M313.4 175.6l.1 .2M313.5 175.6h.5M313.5 178.3h-.3M313.5 175.8h.1M313.5 175.8l-.7 .2M313.5 176.3v.1M313.5 177.6l.1 .1"/>
<path d="M313.5 176.1l-.4 .1M313.5 178.3l.3-.1-.3 .1M313.6 177.9l-5.6 .1M313.6 177.6h.1M313.6 176.3h-.1M313.6 177.6v.1M313.6 176.2l-.1 .1M313.7 177.6h.1M313.6 176.2v.1M313.7 176.3l-.1 .1M313.7 176.3l-.1 .1v-.1M313.7 175.9l-1.1 .3 .1 .1"/>
<path d="M313.7 176.3h.1M313.7 177.6l-.2 .1-.1-.1M313.7 176.4h.1M314.1 178.3l-.1 6.8-.1 .2M314.3 178.5v6.8M314.6 177.4l.2 .3M314.7 176.9l.1 .8M314.7 176.9l-.1 .2M314.7 176.9l2.5-.3 .2 .4-.1 .4-2.5 .3M314.7 177.1v.3M314.7 177.1l-2.3 .3M314.7 177.4h.1"/>
<path d="M314.7 177.4l-2.2 .3M315.7 175.7l1-.3 .9 .3M315.7 178.3l.9 .2 .8-.1M316.3 177.5l-.5 .7-.9 .3-.9-.2-.6-.7M316.3 176.7h-.1M316.4 177.5v.3h1M316.4 176.1v.6M317.3 176.6h.1M317.4 177.3h.1M317.5 176.8l.8 .1M317.6 176.8h-.1M317.6 176.3l-.1 .5"/>
<path d="M317.6 176.3l-.3 .2 .2 .3M317.6 176.3l.8 .2M317.7 177.8h.6v6.9M317.7 176.3h-.3l-.1 .2 .1 .2v8.4l-.1 .2M317.7 176.8l-.1 8.5M318 177.8l-.3 .4M318 176.9l.2 .7M318.2 177.8v6.9M318.2 177.4l2.5 .6M318.2 177.8l.5 .4 .6 .3h.6l.6-.2M318.3 176.7v.2M318.3 175.7v-.7h2.6v.7"/>
<path d="M318.3 176.1h-2v-.4h2.3l-.5 .7M318.3 176.7h.1M318.3 176.5v.2M318.3 176.5v.1M318.3 176.9l1.2 .4M318.3 176.9l-.2 .9 2.5 .5 .1-.7M318.3 176.5h.1M318.4 176.6l-.1 .1M318.4 176.5l.2-.9 2.4 .6-.1 .7M318.4 176.5v.1M318.4 176.5h-.1M318.5 176.6h-.1"/>
<path d="M318.5 176l2.5 .5M318.5 176.4v.2M318.5 176.4l-.1 .1M318.5 176.4l.2 .1M318.6 177v.4l1.7 .4 .1-.4M318.6 176.6h-.1M318.7 175.7l.6-.3h.6l.6 .2 .4 .5M318.7 176.5l-.1 .1M318.7 176.5h.1M318.7 176.6l.1-.5 1.8 .4v.3M318.8 176.6h-.2M318.8 176.6h.3"/>
<path d="M318.9 177.1l-.1 .1 1.4 .3M318.9 176.5l-.1 .1M319 177.9v.2l.7 .2v-.2M319 176.4l1.3 .4M319.1 176.6h.2M319.1 177.5v.1M319.1 176.5v.1M319.3 176.6l3 .6M319.4 176.2h.1M319.4 176.6h-.1M319.4 179.7a.29 .29 0 0 1 0-.4 .29 .29 0 0 1 .4 0 .29 .29 0 0 1 0 .4M319.4 179.5v1.9"/>
<path d="M319.5 175.8v-.2l.5 .1 .2 .1v.2M319.5 177.3h.1M319.5 177.3h.3M319.8 179.5v1.9M319.8 177.7v.1M319.8 177.3v.1M319.8 177.3l.4 .1M320.1 176.3v.1M320.2 177.4l-.1 .1M320.2 177.4h.3M320.4 177.5v.1M320.4 177.6h.4"/>
<path d="M320.5 177.4l-.1 .2M320.5 177.4l.4 .1M320.6 175.7h2.3v.4h-2M320.8 177.6l.3 .1M320.9 177.5l-.1 .1M320.9 177.5h.3M321 177.7l-.4 .5M321 176.3l.2 .7M321.1 177.7l.4 .1M321.1 176.7h1.5M321.2 177.8l.5 .5 .5 .2h.6l.6-.2M321.2 177.5l-.1 .2"/>
<path d="M321.2 177.5h.4M321.5 177.8l.3 .1M321.6 177.5l-.1 .3M321.6 177.5l.3 .1M321.6 177.8h-.7v6.9M321.8 177.9h.3M321.9 177.6l-.1 .3M321.9 177.6h.3M322.1 177.9l.3 .1M322.2 177.6l-.1 .3M322.2 177.6h.3M322.3 177.2l.8 .3"/>
<path d="M322.3 177.3l.4 .1M322.4 177a.4 .4 0 0 1 .5-.1 .4 .4 0 0 1 .1 .6M322.4 177l-.1 .2M322.4 177l.2-.3a.4 .4 0 0 1 .6-.1 .4 .4 0 0 1 0 .6l-.2 .3M322.4 178h.3M322.5 177.2a.18 .18 0 0 1 .3-.1 .18 .18 0 0 1 0 .3l.1-.1M322.5 177.6l-.1 .4M322.5 177.6h.3M322.6 177.1l-.1 .1M322.7 178l.2 .1M322.8 176.1v.5M322.8 177.6l-.1 .4"/>
<path d="M322.8 177.6h.2M322.9 178.1h.2M323 177.6l-.1 .5M323 177.6h.2M323.1 177.5l.5 .1M323.1 178.1l.2 .1M323.2 177.6l-.1 .5M323.2 177.6h.2M323.3 178.2h.1M323.3 178.2l.3 .1M323.4 178.2h.1M323.4 177.6l-.1 .6"/>
<path d="M323.4 177.6h.1M323.4 175.7l-.9-.3-.9 .3M323.5 177.6l-.1 .6M323.5 177.6h.1M323.6 177.8v7.3M323.6 177.6l-.2 .6M323.6 177.6h.1M323.6 176.7v.9M323.6 177.6l-.1 .6M323.7 176.3h.1M323.7 176.3l-.2 .2 .2 .3M323.7 176.3h1.9"/>
<path d="M323.7 176.8h1.9M323.8 176.8h-.1M323.9 176.8l-.1 8.5M324 178.5l.1 6.6-.1 .2-.4-.3-.2 .3M324.3 178.5l.1 6.8M325.2 178.3h.5M325.4 176.8l.1 .8 .1 .2 .2-.2M325.5 177.5h2.2M325.5 177.5h.1M325.5 177.6h.1M325.5 176.3l.1-.1 .2 .1M325.5 176.3h.1"/>
<path d="M325.5 177.6l.1-.1-.1 .2M325.5 176.2h.1M325.6 176.2v.1M325.6 176.8l.5 .4M325.6 177.5l-.1 .1M325.6 176.8h.1M325.6 176.3h.1M325.6 176.3v.5M325.7 177.5l-.1 .1M325.7 175.6l-.4 .1h.3M325.7 175.6l.1 .7M325.7 175.6h6.3"/>
<path d="M325.7 178.1h.1M325.7 178.1v.2M325.7 175.6h.3M325.7 176.3l.1 .3-.2 .2M325.7 176.3l.7 .5M325.8 177.6l-.3 .5-.5 .3-.6 .1h-.5M325.8 176.3l-.7-.7-.9-.2-.9 .4-.5 .8M325.8 177.6l.5 .1M325.8 177.5v.1M325.9 176.4h1.9M326 177.6v.2M326 177.8l-.4 .1"/>
<path d="M326 177.8h5.8M326.2 175.6l.1 .8M326.2 177.5l.1 .2M326.3 176.1h1.5M326.4 178v.2M326.4 178h.1M326.4 178l-.7 .1M326.4 178.2l-.7 .1M326.5 177.5l-.2 .2M326.5 177.5v.3l-1 .2M326.8 178.1h.1M326.8 178.1v.2"/>
<path d="M326.8 178.2l-.8 .1M326.9 177.5l.8 .1M327.1 175.6h-.3M327.1 175.6h.1M327.5 178v.2M327.5 178h.1M327.5 178l-.7 .1M327.5 178.1h.7M327.5 178.2l-.7 .1M327.7 177.4h4.1M327.8 176.1h-.1M327.8 175.6l-.1 2.2 .8 .5h1"/>
<path d="M327.9 177.9l-.4 .2 .6-.1M328 178h-.2M328.1 178h-.5M328.2 178.1h-.7M328.6 175.6l-.1 2.2 .7 .5M329 177.4h3.4M329 177.4h.1M329.1 176.6l-.1-.1a.2 .2 0 0 0-.2 0 .2 .2 0 0 0 0 .3l.1 .6M329.3 178.2h.7M329.3 178h.7M329.3 178h.1M329.3 178v.2"/>
<path d="M329.5 175.6h.5M329.9 178.3h1.4M330 178v.2M330 178v.1M331 178.2h.7M331 178h.8M331 178h.1M331.1 178l-.1 .2M331.3 175.6h.4M331.7 178.3h.9M331.7 178.2h.1M331.8 178l-.1 .2"/>
<path d="M331.8 178v.1M331.8 177.8l.8 .5M331.8 177.4l.8 .6M331.8 177.4v.4M331.9 176.5l61 .2M331.9 176.5v.1M331.9 176.6l61 .2M331.9 176.6v.1M331.9 176.5h.1M331.9 176.7l61 .2M331.9 176.7v.1M331.9 176.5l61 .1"/>
<path d="M331.9 176.5h8M331.9 176.8l61 .1M331.9 176.8l.1 .1M331.9 176h-6.3M331.9 176l.3 .1M332 176.9l61 .1M332 176.9v.1M332 175.6l.7 .7M332 175.6l-.1 .4M332.4 177.4l.6 .4M332.4 177.2h.6M332.5 177l60.5 .1"/>
<path d="M332.5 176.9l-.1 .5M332.5 176.4h.5M332.5 176.1h-3.4l-.1 1.3M332.5 176.1l.4 .3M332.5 176.1v.3M332.5 177.5h.9M332.6 178v.3M332.9 177.8l.1 .1M332.9 177.9h-.4M333 177.9h.1M333 177.8h-.6h.5M333 177.2l.4 .3"/>
<path d="M333 177.2h60.2M333 177.5v.3M333 177.1h60.1M333 177v.2M333 177.9h-.5M333 176.4l.1 .1M333 176.4v.1M333 177.3h60.3M333.1 177.9v.1M333.1 178h-.5M333.1 178h.1M333.2 178l.1 .1"/>
<path d="M333.2 178.1h-.6M333.3 178.1h.1M333.4 178.1v.1M333.4 177.5h.1M333.4 178.2h.1M333.5 178.2h.1M339.9 176.5l53.1 .1M339.9 176.5h.1M340 176.5h.1M340 176.5l39.9 .1M379.9 176.6h13.1M379.9 176.6h.2"/>
<path d="M380 176.6h.1M380.1 176.6h13M392.9 176.7v.1M392.9 176.8v.1M392.9 176.7h.1M392.9 176.9h.1M392.9 176.6v.1M392.9 176.9l.1 .1M393 176.6h-.1M393 177v.1M393 176.6h.1M393 177.1h.1"/>
<path d="M393.1 176.6h-.1M393.1 176.6l.5 .2 .9 .8M393.1 177.1l.1 .1M393.2 177.2l.1 .1M393.3 177.3h.1M393.4 177.3l-60.2 .1M393.4 177.3l.1 .1M393.5 177.4l-60.2 .1M393.5 177.4h.1M393.6 177.4l-60.6 .2M393.6 177.4l.1 .1M393.7 177.5l-60.7 .1"/>
<path d="M393.7 177.5h.1M393.8 177.5l-60.8 .2M393.8 177.5h.1M393.9 177.5l-60.9 .3M393.9 177.5l.1 .1M394 177.6l-61 .3M394 177.6h.1M394.1 177.6l-61 .3M394.1 177.6h.1M394.2 177.6l-61.1 .4M394.2 177.6h.1M394.3 177.6l-61.1 .4"/>
<path d="M394.3 177.6h.1M394.4 177.6l-61.1 .5M394.4 177.6h.1M394.4 177.6l-61 .5M394.5 177.6l-61.1 .6M394.5 177.6h.1M394.5 177.6l-61 .6M313.8 186.2v.1h5.8M314.1 186.3v.1M314.2 186.3h.1M314.2 185l.2 .3M314.2 186.3v.1"/>
<path d="M314.3 186.3v.1M314.5 186.3v.1M314.5 185.3h-.6v.4M314.5 185.3v.4M314.9 186.3v.1M315.4 186.3v.1M315.5 186.3v.1M316.1 186.3v.1M316.2 189.5h.9v4.5h-.9zM316.3 194a.33 .33 0 0 0 .3 .4 .33 .33 0 0 0 .4-.4M316.3 187l.1 .2v2.3M316.8 187v2.5"/>
<path d="M316.8 186.3v.1M316.9 186.3v.1M317 187l-.4 .3M317 186.3v.1M317.1 195.3h5v.7h-5zM317.1 187l.2 .3h2.1M317.4 185l-.4 .7M317.5 185l.3 .3M317.6 187.3l.1 .2h1.7M317.6 185h1.8M317.7 186.3v.1M317.8 186.3v.1"/>
<path d="M317.8 185.3h-.6v.4M317.8 185.3v.4M318 187.5v7h3.2v-7M318.3 194.5v.8M318.6 186.3v.1M318.7 186.3v.1M319.3 185.7h-5.9v.5h6.2M319.4 192.1a.29 .29 0 0 0 0 .5 .29 .29 0 0 0 .4 0 .29 .29 0 0 0 0-.5M319.4 184.7l-1.8 .1M319.4 185.6l-.1 .3 .3 .2M319.4 181.8v4M319.4 186.8v1.7"/>
<path d="M319.4 189v3.4M319.6 186.3v.1M319.6 186.5l.3 .2-.1 .3M319.6 186.5l-.3 .2 .1 .3M319.6 186.5h-6.2v.5h5.9M319.6 186.5h6.2v.5h-6M319.6 186.4h-5.8v.1M319.6 186.4h5.8v.1M319.8 184.7h1.7l.1 .3M319.8 185h1.5a.65 .65 0 0 1 .8 .7M319.8 185.6l.1 .3-.3 .2M319.8 181.8v4"/>
<path d="M319.8 186.8v1.7M319.8 189v3.4M319.9 185.7h5.9v.5h-6.2M320.5 186.3v.1M320.6 186.3v.1M320.9 194.5v.8M321.4 186.3v.1M321.5 186.3v.1M321.6 187.3l-.1 .2h-1.7M322 187l-.1 .3h-2.1M322.2 186.3v.1M322.3 186.3v.1"/>
<path d="M323.1 186.3v.1M323.4 185.3h.6M323.4 185.3v.4M323.7 186.3v.1M323.8 186.3v.1M324 185.3h.5M324 185.3v.4M324.2 185l.3 .3M324.3 186.3v.1M324.5 185.3v.4M324.7 186.3v.1M324.9 186.3v.1"/>
<path d="M325 186.3v.1M325 186.3h.1M325 189.5h1v4.5h-1zM325.2 194a.33 .33 0 0 0 .3 .4 .33 .33 0 0 0 .3-.4M325.2 187l.1 .2v2.3M325.4 186.2v.1h-5.8M325.5 186.6a.33 .33 0 0 1 .3 .4 .33 .33 0 0 1-.3 .3M325.7 187v2.5"/>
<circle cx="312.1" cy="177.6" r=".33"/>
<circle cx="319.6" cy="181.6" r=".29"/>
<circle cx="319.6" cy="188.8" r=".29"/>
</g>
<path d="M203.2 134.5a90.5 90.5 0 0 0-133.9-79.3 90.5 90.5 0 0 0-5.3 155.6 90.5 90.5 0 0 0 139-70.1l.2-6.2" fill="none" stroke="#004ea2" stroke-width=".25" stroke-dasharray="2 1" stroke-linecap="butt"/>
<path d="M391.3 75h5v21h-5" fill="none" stroke="#004ea2" stroke-width=".28"/>
<g fill="#004ea2">
<path d="M395.2 93.8h2.2l-1.1 2.2z"/>
<path d="M396.3 75l1.1 2.2h-2.2z"/>
</g>
<g fill="#d7f2f9" stroke="#b0b8dd" stroke-width=".3">
<path d="M235.3 233.6l.7-.5 .5-.1h167a1.5 1.5 0 0 1 1.5 1.5v42a1.5 1.5 0 0 1-1.5 1.5h-167a1.5 1.5 0 0 1-1.5-1.5v-42z" fill-rule="evenodd"/>
<path d="M15.3 233.6l.7-.5 .5-.1h207a1.5 1.5 0 0 1 1.5 1.5v42a1.5 1.5 0 0 1-1.5 1.5h-207a1.5 1.5 0 0 1-1.5-1.5v-42z" fill-rule="evenodd"/>
</g>
<path d="M15 284h390" fill="none" stroke="#b0b8dd" stroke-width=".3"/>
<text font-size="4.9" fill="#002060" x="15" y="15">ROTOR C1 / 5-BLADE MAIN ROTOR</text>
<text font-size="2.6" fill="#004ea2" x="387.4" y="15">SHEET 01 / 03</text>
<text font-size="2.6" fill="#5d6a76" x="15" y="24">Neutral flight configuration - orthographic reference views</text>
<g font-size="2.5" fill="#002060">
<text x="19" y="40">A TOP</text>
<text x="239" y="40">B FRONT</text>
<text x="239" y="143">C RIGHT</text>
</g>
<g font-size="2.3" fill="#002060">
<text x="19" y="242">DRAWING STATUS</text>
<text x="239" y="242">MEASURED FROM SOURCE CAD</text>
</g>
<g font-size="2.2" fill="#004ea2">
<text x="398.5" y="98.8" transform="rotate(-90 398.5 98.8)">HEAD ENVELOPE Z 2,530</text>
<text x="94.7" y="230">NOMINAL ROTOR DIA 18,600 (DESIGN R = 9,300)</text>
</g>
<g font-size="2" fill="#5d6a76">
<text x="201.2" y="40">LOOK DIRECTION +Z</text>
<text x="381.1" y="40">LOOK DIRECTION +Y</text>
<text x="381.1" y="143">LOOK DIRECTION +X</text>
<text x="15" y="289">C1 CAD REFERENCE | NOT FOR MANUFACTURE | UN-TOLERANCED | ALL DIMENSIONS mm</text>
<text x="394.9" y="289">PAGE 1 / 3</text>
</g>
<g font-size="2" fill="#172333">
<text x="19" y="250">REFERENCE DRAWING - NOT A MANUFACTURING DRAWING</text>
<text x="239" y="250">Neutral assembly XY envelope: 17,106.4 x 17,887.7</text>
<text x="19" y="257">Neutral state loaded from rotor-neutral.FCStd; linework is TechDraw projected geometry.</text>
<text x="239" y="257">Maximum radial envelope: DIA 18,624.8 (includes hardware)</text>
<text x="19" y="264">Views are labelled by direction vector; layout is arranged for readability, not ISO projection spacing.</text>
<text x="239" y="264">Nominal diameter is the design radius value (R 9,300); envelope is not a tolerance.</text>
<text x="19" y="271">No tolerances, materials, loads, bearing fits, or airworthiness claims are implied.</text>
<text x="239" y="271">Coordinates: +X forward / +Y left / +Z up; dimensions are CAD bounding/envelope values.</text>
</g>
<g font-size="1.9" fill="#5d6a76">
<text x="239" y="124">REF SCALE 1:120</text>
<text x="19" y="221">REF SCALE 1:103</text>
<text x="239" y="221">REF SCALE 1:120</text>
</g>
</svg>
